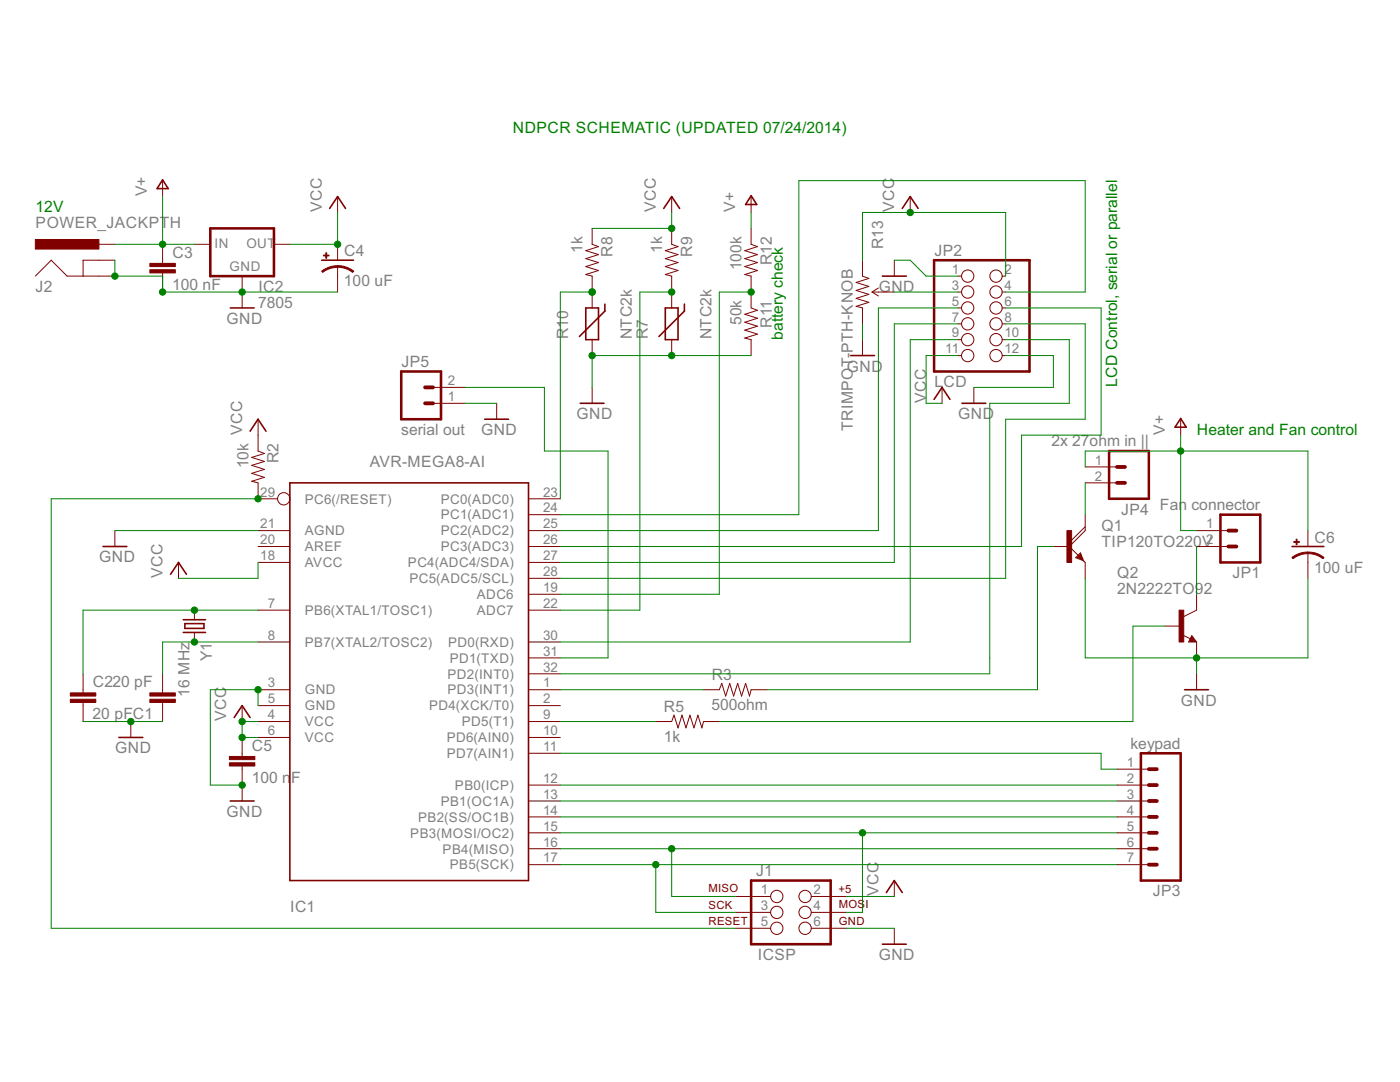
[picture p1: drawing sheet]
<svg xmlns="http://www.w3.org/2000/svg" width="279mm" height="216mm" viewBox="0 0 279 216" stroke-linecap="round" stroke-linejoin="round" font-family="sans-serif">
<g fill="none" stroke="#800000" stroke-width=".32">
<path d="M32.4 35.9l1.2 1.7h-2.3zM149.9 39.1l1.1 1.7h-2.2zM64.2 51.9h6.3M65.8 41.6l1.6-2.4 1.6 2.4M132.5 41.6l1.5-2.4 1.6 2.4M176.1 55.1h4.8M180.1 41.6l1.6-2.4 1.5 2.4M46 61.4h4.7M116.9 61.4h2.5v6.4h-2.5zM120.7 60.7v1.4l-5.1 5M132.8 61.4h2.5v6.4h-2.5zM136.6 60.7v1.4l-5.1 5"/>
<path d="M169.8 71h4.7M186.4 79.7l1.6-2.4 1.6 2.4M49.9 86l1.6-2.3 1.6 2.3M57.8 96.4h47.7v79.3h-47.7zM96.7 83.7h4.8M115.8 80.5h4.7M192 80.5h4.7M235.6 83.5l1.1 1.7h-2.2zM20.6 109.1h4.7M34 114.6l1.6-2.4 1.6 2.4M215.6 111l-.3 .3 .6 .3-.3-1-.6 .7M257.9 109.1h6.3"/>
<path d="M36.6 126.2h4.4M36.6 123.7h4.4M36.9 124.4h3.8v1h-3.8zM236.4 137.6h4.8M237.8 127.5l.2 .3h-.5l.3-.7 .7 .8h-1M23.7 147.2h4.8M46 159.8h4.7M46.7 143.2l1.6-2.4 1.6 2.4M176.9 178.1l1.6-2.4 1.6 2.4M176.1 188.4h4.8"/>
</g>
<g fill="none" stroke="#800000" stroke-width=".2">
<path d="M32.4 36v3.2M67.4 39.2v3.2M134 39.2v3.2M149.9 39.2v3.2M181.7 39.2v3.2M7 55.1l3.2-3.2 3.2 3.2h9.5M19.7 48.7h3.2M22.9 51.9h-6.3v3.2M32.4 48.7v3.9M32.4 54.5v3.8M38.8 48.7h3.2M48.3 55.1v6.3"/>
<path d="M54.7 48.7h3.1M67.4 48.7v3.2M67.4 53.2v5.1M118.2 45.6v3.1l1.2 .5-2.5 .8 2.5 .8-2.5 .8 2.5 .8-2.5 .8 2.5 .8-2.5 .8 1.3 .3v6.3M134 45.6v3.1l1.3 .5-2.5 .8 2.5 .8-2.5 .8 2.5 .8-2.5 .8 2.5 .8-2.5 .8 1.2 .3v6.3M149.9 45.6v3.1l1.3 .5-2.6 .8 2.6 .8-2.6 .8 2.6 .8-2.6 .8 2.6 .8-2.6 .8 1.3 .3v6.3l1.3 .5-2.6 .8 2.6 .8-2.6 .8 2.6 .8-2.6 .8 2.6 .8-2.6 .8 1.3 .3v3.2M172.1 51.9v3.2l1.3 .5-2.5 .8 2.5 .7-2.5 .9 2.5 .7-2.5 .8 2.5 .8-2.5 .8 1.2 .3v3.2M174 58.3h4.5M174 58.3l1.3 .8M175.3 57.5l-1.3 .8M178.5 51.9v3.2M191.2 55.1h.7"/>
<path d="M191.2 58.3h.7M200 55.1h.7M200 58.3h.7M86.4 77.3h6.4M118.2 67.8v3.2M118.2 77.3v3.2M134 67.8v3.2M172.1 67.8v3.2M188 77.3v3.2M191.2 61.4h.7M191.2 64.6h.7M191.2 67.8h.7"/>
<path d="M191.2 71h.7M194.4 77.3v3.2M200 61.4h.7M200 64.6h.7M200 67.8h.7M200 71h.7M51.5 83.7v6.3l1.3 .5-2.6 .8 2.6 .8-2.6 .8 2.6 .8-2.6 .7 2.6 .8-2.6 .8 1.3 .4v3.1h3.9M86.4 80.5h6.4M99.1 80.5v3.2M105.5 99.5h6.3M216.6 93.2h6.3M216.6 96.4h6.3"/>
<path d="M235.6 83.7v3.1M22.9 105.9v3.2M35.6 112.2v3.2M51.5 105.9h6.3M51.5 109.1h6.3M51.5 112.2h6.3M105.5 105.9h6.3M105.5 109.1h6.3M105.5 112.2h6.3M105.5 118.6h6.3M105.5 115.4h6.3M105.5 102.7h6.3"/>
<path d="M210.2 109.1h3.2M213.4 109.1l3.2 3.1v3.2M215.6 110.3l.7 1.6-1.6-.6zM216.6 102.7v3.2l-3.2 3.2M216.6 105.1l-3.2 3.1M238.8 105.9h6.4M238.8 109.1h6.4M238.8 118.6v3.2l-2.5 1.2M261 105.9v3.2M261 110.3v5.1M16.6 134.5v3.8M32.4 134.5v3.8"/>
<path d="M38.8 121.8v1.9M38.8 126.2v1.9M51.5 128.1h6.3M51.5 121.8h6.3M51.5 137.6h6.3M105.5 128.1h6.3M105.5 121.8h6.3M105.5 137.6h6.3M105.5 134.5h6.3M105.5 131.3h6.3M140.4 137.6h3.2l.4-1.2 .8 2.5 .8-2.5 .8 2.5 .8-2.5 .8 2.5 .8-2.5 .8 2.5 .3-1.3h3.2M232.5 124.9h3.1"/>
<path d="M236 126.7l1.6 .8M237.8 126.8l1 1.3h-1.6zM238.8 128.1v3.2M238.8 134.5v3.1M16.6 140.2v3.8M26.1 144v3.2M32.4 140.2v3.8M48.3 140.8v3.2M48.3 147.2v3.7M48.3 152.8v7M51.5 140.8h6.3M51.5 144h6.3"/>
<path d="M51.5 147.2h6.3M105.5 140.8h6.3M105.5 144h6.3M105.5 147.2h6.3M105.5 159.8h6.3M105.5 156.7h6.3M105.5 150.3h6.3M130.9 144h3.1l.5-1.3 .8 2.5 .8-2.5 .8 2.5 .8-2.5 .8 2.5 .8-2.5 .8 2.5 .3-1.2h3.2M222.9 159.8h6.4M222.9 156.7h6.4M222.9 153.5h6.4M105.5 172.5h6.3"/>
<path d="M105.5 169.4h6.3M105.5 166.2h6.3M105.5 163h6.3M146.7 178.9h7.1M161.9 178.9h7.1M178.5 175.7v3.2M222.9 172.5h6.4M222.9 169.4h6.4M222.9 166.2h6.4M222.9 163h6.4M146.7 182.1h7.1M146.7 185.2h7.1"/>
<path d="M161.9 182.1h7.1M161.9 185.2h7.1M178.5 185.2v3.2"/>
<circle cx="193.1" cy="55.1" r="1.23"/>
<circle cx="193.1" cy="58.3" r="1.23"/>
<circle cx="198.8" cy="55.1" r="1.23"/>
<circle cx="198.8" cy="58.3" r="1.23"/>
<circle cx="193.1" cy="67.8" r="1.23"/>
<circle cx="193.1" cy="71" r="1.23"/>
<circle cx="193.1" cy="61.4" r="1.23"/>
<circle cx="193.1" cy="64.6" r="1.23"/>
<circle cx="198.8" cy="67.8" r="1.23"/>
<circle cx="198.8" cy="64.6" r="1.23"/>
<circle cx="198.8" cy="71" r="1.23"/>
<circle cx="198.8" cy="61.4" r="1.23"/>
<circle cx="56.6" cy="99.5" r="1.23"/>
<circle cx="155" cy="178.9" r="1.23"/>
<circle cx="160.7" cy="178.9" r="1.23"/>
<circle cx="155" cy="182.1" r="1.23"/>
<circle cx="155" cy="185.2" r="1.23"/>
<circle cx="160.7" cy="185.2" r="1.23"/>
<circle cx="160.7" cy="182.1" r="1.23"/>
</g>
<path d="M42 45.6h12.7v9.5h-12.7zM186.4 51.9h19.1v22.2h-19.1zM80.1 74.1h7.9v9.6h-7.9zM221.3 90h8v9.5h-8zM243.6 102.7h7.9v9.5h-7.9zM227.7 150.3h7.9v25.4h-7.9zM149.9 175.7h15.9v12.7h-15.9z" fill="none" stroke="#800000" stroke-width=".51"/>
<g fill="#800000" stroke="#800000" stroke-width=".2">
<path d="M29.9 138.3h5.1v.6h-5.1z"/>
<path d="M29.9 139.5h5.1v.7h-5.1z"/>
<path d="M14 139.5h5.1v.7h-5.1z"/>
<path d="M14 138.3h5.1v.6h-5.1z"/>
<path d="M7 47.8h12.7v1.9h-12.7z"/>
<path d="M29.9 53.8h5.1v.7h-5.1z"/>
<path d="M29.9 52.6h5.1v.6h-5.1z"/>
<path d="M64.6 50.9h1.1v.2h-1.1z"/>
<path d="M65 50.4h.2v1.1h-.2z"/>
<path d="M45.8 152.2h5.1v.6h-5.1z"/>
<path d="M45.8 150.9h5.1v.7h-5.1z"/>
<path d="M258.2 108.1h1.1v.1h-1.1z"/>
<path d="M258.7 107.6h.1v1.1h-.1z"/>
<path d="M212.9 105.9h1v6.3h-1z"/>
<path d="M235.3 121.8h.9v6.3h-.9z"/>
</g>
<g fill="#800000" stroke="#800000" stroke-width=".2">
<path d="M67.4 53l1.4 .2 1.8 .9-.2 .3-1.4-.8-1.6-.3z" fill-rule="evenodd"/>
<path d="M64.2 54.1l1.8-.9 1.4-.2v.3a4.9 4.9 0 0 0-3 1.1z" fill-rule="evenodd"/>
<path d="M261 110.2l1.4 .1 1.8 1-.2 .2-1.4-.8-1.6-.2z" fill-rule="evenodd"/>
<path d="M257.8 111.2l1.8-.9 1.4-.1v.3a4.9 4.9 0 0 0-3 1z" fill-rule="evenodd"/>
</g>
<g fill="none" stroke="#800000" stroke-width=".76">
<path d="M84.8 77.3h1.6M84.8 80.5h1.6M222.9 96.4h1.6M222.9 93.2h1.6M245.2 109.1h1.5M245.2 105.9h1.5M229.3 159.8h1.6M229.3 156.7h1.6M229.3 153.5h1.6M229.3 166.2h1.6M229.3 163h1.6M229.3 169.4h1.6"/>
<path d="M229.3 172.5h1.6"/>
</g>
<g fill="none" stroke="#008000" stroke-width=".2">
<path d="M32.4 39.2v9.5M22.9 51.9v3.2h9.5v3.2h35M22.9 48.7h15.9M67.4 42.4v6.3h-9.6M118.2 58.3h-6.4v41.2M134 58.3h-6.3v63.5h-15.9M134 42.4v3.2h-15.8M149.9 58.3h-6.3v60.3h-31.8M149.9 42.4v3.2M172.1 51.9v-9.5h28.6v12.7M178.5 51.9h3.2l3.1 3.2h6.4M178.5 58.3h12.7"/>
<path d="M200.7 58.3h15.9v-22.3h-57.2v66.7h-47.6M92.8 77.3h15.8v12.7h12.7v41.3h-9.5M149.9 71h-31.7v6.3M172.1 64.6v3.2M191.2 67.8h-9.5v60.3h-69.9M191.2 61.4h-15.9v44.5h-63.5M191.2 71h-6.4v9.5h3.2M191.2 64.6h-12.7v47.6h-66.7M200.7 64.6h15.9v19.1h-15.9v31.7h-88.9M200.7 71h9.5v6.3h-15.8M200.7 67.8h12.7v12.7h-15.9v54h-85.7M200.7 61.4h19.1v25.4h-15.9v22.3h-92.1"/>
<path d="M51.5 99.5h-41.3v85.7h136.5M92.8 80.5h6.3M216.6 93.2v-3.2h44.4v15.9M216.6 96.4v6.3M235.6 86.8v19.1h3.2M22.9 105.9h28.6M51.5 112.2v3.2h-15.9M210.2 109.1h-3.1v28.5h-54M216.6 115.4v15.9h44.4v-15.9M238.8 109.1v9.5M51.5 121.8h-34.9v12.7M51.5 128.1h-19.1v6.4"/>
<path d="M111.8 137.6h28.6M232.5 124.9h-6.4v19.1h-82.5M238.8 131.3v3.2M16.6 144h15.8M51.5 144h-3.2v3.2h3.2M51.5 140.8v-3.2h-9.5v19.1h6.3M111.8 144h19.1M111.8 156.7h111.1M111.8 150.3h108v3.2h3.1M111.8 159.8h111.1M111.8 166.2h111.1M111.8 169.4h111.1"/>
<path d="M111.8 172.5h111.1M111.8 163h111.1M130.9 172.5v9.6h15.8M134 169.4v9.5h12.7M169 178.9h9.5M172.1 166.2v15.9h-3.1M169 185.2h9.5"/>
</g>
<g fill="#008000" stroke="#008000" stroke-width=".2">
<circle cx="38.8" cy="121.8" r=".64"/>
<circle cx="38.8" cy="128.1" r=".64"/>
<circle cx="26.1" cy="144" r=".64"/>
<circle cx="22.9" cy="55.1" r=".64"/>
<circle cx="32.4" cy="58.3" r=".64"/>
<circle cx="48.3" cy="58.3" r=".64"/>
<circle cx="48.3" cy="156.7" r=".64"/>
<circle cx="51.5" cy="137.6" r=".64"/>
<circle cx="238.8" cy="131.3" r=".64"/>
<circle cx="118.2" cy="71" r=".64"/>
<circle cx="134" cy="71" r=".64"/>
<circle cx="134" cy="45.6" r=".64"/>
<circle cx="48.3" cy="147.2" r=".64"/>
<circle cx="48.3" cy="144" r=".64"/>
<circle cx="181.7" cy="42.4" r=".64"/>
<circle cx="67.4" cy="48.7" r=".64"/>
<circle cx="32.4" cy="48.7" r=".64"/>
<circle cx="235.6" cy="90" r=".64"/>
<circle cx="51.5" cy="99.5" r=".64"/>
<circle cx="172.1" cy="166.2" r=".64"/>
<circle cx="118.2" cy="58.3" r=".64"/>
<circle cx="134" cy="58.3" r=".64"/>
<circle cx="149.9" cy="58.3" r=".64"/>
<circle cx="134" cy="169.4" r=".64"/>
<circle cx="130.9" cy="172.5" r=".64"/>
</g>
<g font-size="3.5" fill="#008000">
<text x="102.3" y="26.5">NDPCR SCHEMATIC (UPDATED 07/24/2014)</text>
<text x="7.1" y="42.4">12V</text>
<text x="156.3" y="67.8" transform="rotate(-90 156.3 67.8)">battery check</text>
<text x="222.9" y="77.3" transform="rotate(-90 222.9 77.3)">LCD Control, serial or parallel</text>
<text x="238.9" y="86.8">Heater and Fan control</text>
</g>
<g font-size="3.5" fill="#808080">
<text x="29.3" y="39.2" transform="rotate(-90 29.3 39.2)">V+</text>
<text x="7.1" y="45.6">POWER_JACKPTH</text>
<text x="64.2" y="42.3" transform="rotate(-90 64.2 42.3)">VCC</text>
<text x="130.9" y="42.3" transform="rotate(-90 130.9 42.3)">VCC</text>
<text x="146.7" y="42.3" transform="rotate(-90 146.7 42.3)">V+</text>
<text x="178.5" y="42.3" transform="rotate(-90 178.5 42.3)">VCC</text>
<text x="34.4" y="51.4">C3</text>
<text x="68.7" y="51.1">C4</text>
<text x="116.3" y="50.5" transform="rotate(-90 116.3 50.5)">1k</text>
<text x="122.3" y="51.2" transform="rotate(-90 122.3 51.2)">R8</text>
<text x="132.1" y="50.5" transform="rotate(-90 132.1 50.5)">1k</text>
<text x="138.1" y="51.2" transform="rotate(-90 138.1 51.2)">R9</text>
<text x="148" y="53.9" transform="rotate(-90 148 53.9)">100k</text>
<text x="154" y="52.9" transform="rotate(-90 154 52.9)">R12</text>
<text x="176.2" y="49.8" transform="rotate(-90 176.2 49.8)">R13</text>
<text x="186.5" y="51.1">JP2</text>
<text x="7.1" y="58.3">J2</text>
<text x="34.4" y="57.8">100 nF</text>
<text x="51.6" y="58.3">IC2</text>
<text x="68.6" y="57.2">100 uF</text>
<text x="175.4" y="58.3">GND</text>
<text x="45.2" y="64.6">GND</text>
<text x="51.5" y="61.4">7805</text>
<text x="148" y="64.9" transform="rotate(-90 148 64.9)">50k</text>
<text x="154" y="65.4" transform="rotate(-90 154 65.4)">R11</text>
<text x="113.4" y="67.7" transform="rotate(-90 113.4 67.7)">R10</text>
<text x="126.1" y="67.7" transform="rotate(-90 126.1 67.7)">NTC2k</text>
<text x="129.3" y="67.7" transform="rotate(-90 129.3 67.7)">R7</text>
<text x="142" y="67.7" transform="rotate(-90 142 67.7)">NTC2k</text>
<text x="170.2" y="70.4" transform="rotate(-90 170.2 70.4)">PTH-KNOB</text>
<text x="80.1" y="73.2">JP5</text>
<text x="169" y="74.1">GND</text>
<text x="186.5" y="77.3">L</text>
<text x="188.3" y="77.3">CD</text>
<text x="115" y="83.7">GND</text>
<text x="184.8" y="80.4" transform="rotate(-90 184.8 80.4)">VCC</text>
<text x="191.2" y="83.7">GND</text>
<text x="48.3" y="86.8" transform="rotate(-90 48.3 86.8)">VCC</text>
<text x="80.1" y="86.8">serial out</text>
<text x="96" y="86.8">GND</text>
<text x="170.2" y="86.1" transform="rotate(-90 170.2 86.1)">TRIMPOT-</text>
<text x="209.8" y="89.1">2x 27ohm in ||</text>
<text x="232.4" y="86.8" transform="rotate(-90 232.4 86.8)">V+</text>
<text x="49.6" y="93.5" transform="rotate(-90 49.6 93.5)">10k</text>
<text x="55.6" y="92.5" transform="rotate(-90 55.6 92.5)">R2</text>
<text x="73.8" y="93.2">AVR-MEGA8-AI</text>
<text x="231.5" y="101.8">Fan connector</text>
<text x="219.8" y="105.9">Q1</text>
<text x="223.7" y="102.7">JP4</text>
<text x="19.8" y="112.2">GND</text>
<text x="219.8" y="109.1">TIP120TO220V</text>
<text x="262.3" y="108.3">C6</text>
<text x="32.5" y="115.3" transform="rotate(-90 32.5 115.3)">VCC</text>
<text x="222.9" y="118.6">2N2222TO92</text>
<text x="223" y="115.4">Q2</text>
<text x="245.9" y="115.4">JP1</text>
<text x="262.3" y="114.3">100 uF</text>
<text x="42.3" y="131.9" transform="rotate(-90 42.3 131.9)">Y1</text>
<text x="18.5" y="137.1">C220 pF</text>
<text x="142" y="135.7">R3</text>
<text x="18.5" y="143.5">20 pFC1</text>
<text x="37.9" y="139.1" transform="rotate(-90 37.9 139.1)">16 MHz</text>
<text x="45.2" y="143.9" transform="rotate(-90 45.2 143.9)">VCC</text>
<text x="132.5" y="142.1">R5</text>
<text x="142" y="141.7">500ohm</text>
<text x="235.7" y="140.8">GND</text>
<text x="50.3" y="149.8">C5</text>
<text x="132.5" y="148.1">1k</text>
<text x="225.6" y="149.4">keypad</text>
<text x="23" y="150.3">GND</text>
<text x="50.2" y="156.2">100 n</text>
<text x="58.1" y="156.2">F</text>
<text x="45.2" y="163">GND</text>
<text x="150.9" y="174.8">J1</text>
<text x="175.3" y="178.8" transform="rotate(-90 175.3 178.8)">VCC</text>
<text x="230.1" y="178.9">JP3</text>
<text x="57.9" y="182.1">IC1</text>
<text x="151.2" y="191.6">ICSP</text>
<text x="175.4" y="191.6">GND</text>
</g>
<g font-size="3" fill="#808080">
<text x="42.8" y="49.5">IN</text>
<text x="49.2" y="49.5">OUT</text>
<text x="45.8" y="54.1">GND</text>
<text x="189.9" y="54.6">1</text>
<text x="189.9" y="57.8">3</text>
<text x="200.5" y="54.6">2</text>
<text x="200.5" y="57.8">4</text>
<text x="189.9" y="61">5</text>
<text x="189.9" y="64.2">7</text>
<text x="200.5" y="61">6</text>
<text x="200.5" y="64.2">8</text>
<text x="188.6" y="70.5">11</text>
<text x="189.9" y="67.3">9</text>
<text x="200.5" y="67.3">10</text>
<text x="200.5" y="70.5">12</text>
<text x="89.3" y="76.9">2</text>
<text x="89.3" y="80">1</text>
<text x="218.5" y="92.7">1</text>
<text x="218.5" y="95.9">2</text>
<text x="51.9" y="99.1">29</text>
<text x="60.8" y="100.5">PC6(/RESET)</text>
<text x="87.9" y="100.5">PC0(ADC0)</text>
<text x="108.4" y="99.1">23</text>
<text x="51.9" y="105.4">21</text>
<text x="60.8" y="106.8">AGND</text>
<text x="87.9" y="106.8">PC2(ADC2)</text>
<text x="87.9" y="103.7">PC1(ADC1)</text>
<text x="108.4" y="105.4">25</text>
<text x="108.4" y="102.3">24</text>
<text x="240.7" y="105.4">1</text>
<text x="51.9" y="108.6">20</text>
<text x="51.9" y="111.8">18</text>
<text x="60.8" y="110">AREF</text>
<text x="60.8" y="113.2">AVCC</text>
<text x="81.4" y="113.2">PC4(ADC4/SDA)</text>
<text x="87.9" y="110">PC3(ADC3)</text>
<text x="108.4" y="111.8">27</text>
<text x="108.4" y="108.6">26</text>
<text x="240.7" y="108.6">2</text>
<text x="81.7" y="116.4">PC5(ADC5/SCL)</text>
<text x="95.1" y="119.5">ADC6</text>
<text x="108.4" y="118.1">19</text>
<text x="108.4" y="115">28</text>
<text x="53.4" y="121.3">7</text>
<text x="60.8" y="122.7">PB6(XTAL1/TOSC1)</text>
<text x="95.1" y="122.7">ADC7</text>
<text x="108.4" y="121.3">22</text>
<text x="53.4" y="127.7">8</text>
<text x="60.8" y="129">PB7(XTAL2/TOSC2)</text>
<text x="89.5" y="129">PD0(RXD)</text>
<text x="108.4" y="130.8">31</text>
<text x="108.4" y="127.7">30</text>
<text x="53.4" y="137.2">3</text>
<text x="89.3" y="135.4">PD2(INT0)</text>
<text x="89.7" y="132.2">PD1(TXD)</text>
<text x="108.4" y="137.2">1</text>
<text x="108.4" y="134">32</text>
<text x="53.4" y="140.3">5</text>
<text x="53.4" y="143.5">4</text>
<text x="60.8" y="138.6">GND</text>
<text x="60.8" y="141.7">GND</text>
<text x="85.6" y="141.7">PD4(XCK/T0)</text>
<text x="89.3" y="138.6">PD3(INT1)</text>
<text x="108.4" y="143.5">9</text>
<text x="108.4" y="140.3">2</text>
<text x="53.4" y="146.7">6</text>
<text x="60.8" y="144.9">VCC</text>
<text x="60.8" y="148.1">VCC</text>
<text x="89.2" y="148.1">PD6(AIN0)</text>
<text x="92.2" y="144.9">PD5(T1)</text>
<text x="108.4" y="149.9">11</text>
<text x="108.4" y="146.7">10</text>
<text x="89.2" y="151.3">PD7(AIN1)</text>
<text x="224.9" y="153">1</text>
<text x="87.9" y="160.8">PB1(OC1A)</text>
<text x="90.8" y="157.6">PB0(ICP)</text>
<text x="108.4" y="159.4">13</text>
<text x="108.4" y="156.2">12</text>
<text x="224.9" y="156.2">2</text>
<text x="224.9" y="159.4">3</text>
<text x="81.9" y="167.1">PB3(MOSI/OC2)</text>
<text x="83.4" y="164">PB2(SS/OC1B)</text>
<text x="108.4" y="165.7">15</text>
<text x="108.4" y="162.6">14</text>
<text x="224.9" y="162.6">4</text>
<text x="224.9" y="165.7">5</text>
<text x="88.3" y="170.3">PB4(MISO)</text>
<text x="89.7" y="173.5">PB5(SCK)</text>
<text x="108.4" y="172.1">17</text>
<text x="108.4" y="168.9">16</text>
<text x="224.9" y="168.9">6</text>
<text x="224.9" y="172.1">7</text>
<text x="151.8" y="178.4">1</text>
<text x="162.4" y="178.4">2</text>
<text x="151.8" y="181.6">3</text>
<text x="151.8" y="184.8">5</text>
<text x="162.4" y="181.6">4</text>
<text x="162.4" y="184.8">6</text>
</g>
<g font-size="2.5" fill="#800000">
<text x="141.4" y="177.9">MISO</text>
<text x="167.4" y="178.2">+5</text>
<text x="141.4" y="184.6">RESET</text>
<text x="141.4" y="181.4">SCK</text>
<text x="167.4" y="181.3">MOS</text>
<text x="167.4" y="184.6">GND</text>
<text x="172.7" y="181.3">I</text>
</g>
</svg>
